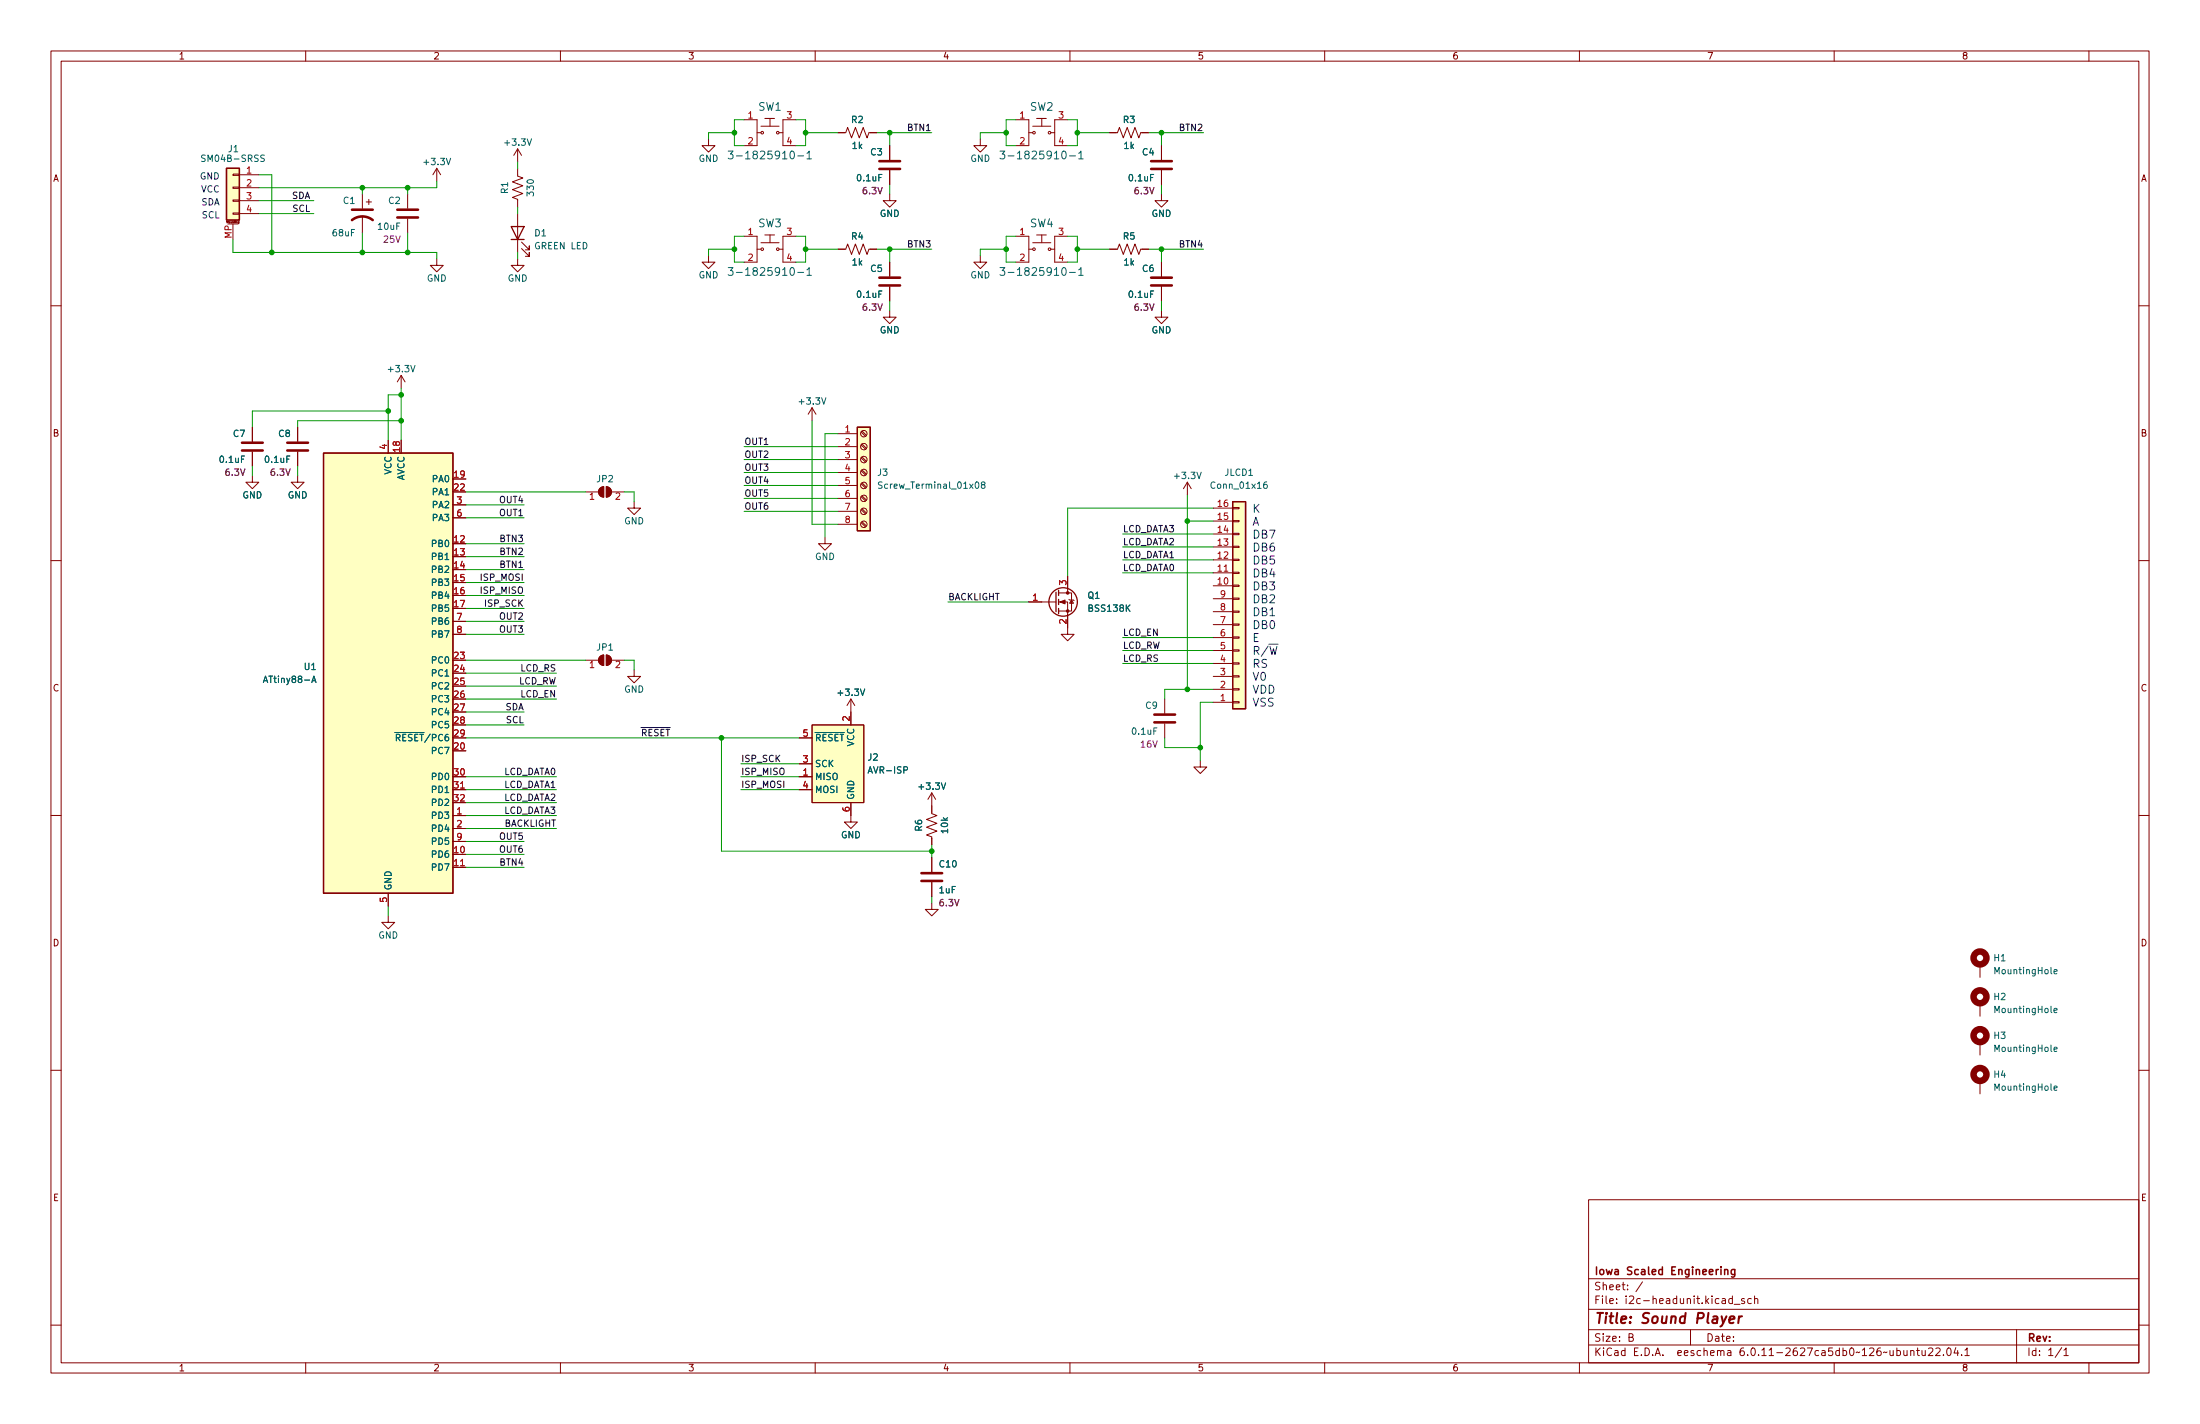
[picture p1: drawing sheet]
<svg xmlns="http://www.w3.org/2000/svg" width="432mm" height="279mm" viewBox="0 0 432 279" stroke-linecap="round" stroke-linejoin="round" font-family="sans-serif">
<g fill="none" stroke="#840000" stroke-width=".2">
<path d="M10 10h411.8v259.4h-411.8zM12 12h407.8v255.4h-407.8zM60 10v2M110 10v2M160 10v2M210 10v2M260 10v2M310 10v2M360 10v2M410 10v2M45.7 39.2h1.3v.3h-1.3zM45.7 36.7h1.3v.3h-1.3z"/>
<path d="M45.7 34.2h1.3v.2h-1.3zM47 34.3h3.8M47 36.8h3.8M47 39.4h3.8M71.1 38.1v2.8M71.9 39.6h1M72.4 39.1v1M80 38.1v2.8M85.7 33l-.7 1.3M85.7 33v2.6M85.7 33l.8 1.3M101.6 33v1.5l1 .4-2 .8 2 .7-2 .8 2 .8-2 .7 1 .4v1.5"/>
<path d="M101.6 29.2v2.6M101.6 29.2l-.8 1.3M101.6 29.2l.8 1.3M139.1 27.3v1.3h1.2l-1.2 1.2-1.3-1.2h1.3M146 23.5h2.6v5.1h-2.6M148.6 26h.8M149.4 24.8h3.5M150.1 23.2h1.9M151.1 23.2v1.6M152.9 26h.8M156.2 23.5h-2.5v5.1h2.5M164.5 26h1.5l.4-1 .7 2.1 .8-2.1 .8 2.1 .7-2.1 .8 2.1 .4-1.1h1.5"/>
<path d="M174.6 38.1v1.3h1.3l-1.3 1.2-1.2-1.2h1.2M174.6 28.6v2.8M174.6 33.4v2.8M192.4 27.3v1.3h1.3l-1.3 1.2-1.3-1.2h1.3M199.4 23.5h2.5v5.1h-2.5M201.9 26h.8M202.7 24.8h3.5M203.5 23.2h1.9M204.5 23.2v1.6M206.2 26h.8M209.5 23.5h-2.5v5.1h2.5M217.8 26h1.5l.4-1 .8 2.1 .7-2.1 .8 2.1 .8-2.1 .7 2.1 .4-1.1h1.5"/>
<path d="M228 38.1v1.3h1.2l-1.2 1.2-1.3-1.2h1.3M228 28.6v2.8M228 33.4v2.8M10 60h2M44.7 43.9h2M45.7 41.8h1.3v.2h-1.3zM45.7 43.9v3.1M46.9 43.7h-.2l.1-.2h.1v.3h-.2M47 41.9h3.8M71.1 42.4v3.3M80 42.9v2.8M85.7 50.8v1.3h1.3l-1.3 1.2-1.2-1.2h1.2"/>
<path d="M101.6 50.8v1.3h1.3l-1.3 1.2-1.3-1.2h1.3M101.6 41.9v7.6M102.4 48.8l1.5 1.5v-.8v.8h-.8M102.4 47.5l1.5 1.5v-.7v.7h-.8M139.1 50.2v1.2h1.2l-1.2 1.3-1.3-1.3h1.3M146 46.4h2.6v5h-2.6M148.6 48.9h.8M149.4 47.6h3.5M150.1 46.1h1.9M151.1 46.1v1.5M152.9 48.9h.8M156.2 46.4h-2.5v5h2.5"/>
<path d="M164.5 48.9h1.5l.4-1 .7 2 .8-2 .8 2 .7-2 .8 2 .4-1h1.5M174.6 51.4v2.8M174.6 56.3v2.8M192.4 50.2v1.2h1.3l-1.3 1.3-1.3-1.3h1.3M199.4 46.4h2.5v5h-2.5M201.9 48.9h.8M202.7 47.6h3.5M203.5 46.1h1.9M204.5 46.1v1.5M206.2 48.9h.8M209.5 46.4h-2.5v5h2.5M217.8 48.9h1.5l.4-1 .8 2 .7-2 .8 2 .8-2 .7 2 .4-1h1.5"/>
<path d="M228 51.4v2.8M228 56.3v2.8M419.8 60h2M78.7 73.7l-.7 1.2M78.7 73.7v2.5M78.7 73.7l.8 1.2M174.6 61v1.2h1.3l-1.3 1.3-1.2-1.3h1.2M228 61v1.2h1.2l-1.2 1.3-1.3-1.3h1.3M49.5 93.3v1.3h1.3l-1.3 1.3-1.2-1.3h1.2M49.5 83.8v2.8M49.5 88.6v2.8M58.4 93.3v1.3h1.3l-1.3 1.3-1.3-1.3h1.3"/>
<path d="M58.4 83.8v2.8M58.4 88.6v2.8M76.2 86.4v2.5M78.7 86.4v2.5M88.9 96.5h2.5M88.9 94h2.5M88.9 99.1h2.5M114.9 96.5h2.6M117.8 95.8l.7-.3v2a1.02 1.02 0 0 1-.9-.6 1.02 1.02 0 0 1 .2-1.1zM119 95.5a1.02 1.02 0 0 1 1 1 1.02 1.02 0 0 1-1 1zM120 96.5h2.6M124.5 98.4v1.3h1.2l-1.2 1.3-1.3-1.3h1.3"/>
<path d="M159.4 80l-.8 1.3M159.4 80v2.6M159.4 80l.7 1.3M164.5 85.1h3.8M164.5 87.6h3.8M164.5 90.2h3.8M164.5 92.7h3.8M164.5 95.3h3.8M164.5 97.8h3.8M169 100l.9 .8M169 97.5l.9 .8M169 94.9l.9 .9"/>
<path d="M169 92.4l.9 .8M169 89.8l.9 .9M169 87.3l.9 .8M169 84.8l.9 .8M169.2 99.8l.9 .9M169.2 97.3l.9 .8M169.2 94.7l.9 .9M169.2 92.2l.9 .8M169.2 89.7l.9 .8M169.2 87.1l.9 .9M169.2 84.6l.9 .8M233 94.6l-.7 1.3"/>
<path d="M233 94.6v2.6M233 94.6l.8 1.3M238.1 99.7h3.8M241.9 99.6h1.3v.2h-1.3zM10 110h2M88.9 106.7h2.5M88.9 109.2h2.5M88.9 111.8h2.5M88.9 114.3h2.5M88.9 116.8h2.5M88.9 119.4h2.5M88.9 101.6h2.5"/>
<path d="M161.9 105.4v1.3h1.3l-1.3 1.3-1.2-1.3h1.2M164.5 100.3h3.8M164.5 102.9h3.8M169 102.5l.9 .9M169.2 102.4l.9 .8M201.9 118.1h5.4M207.8 118.1h1.7v6.4h1.3l-1.3 1.2-1.2-1.2h1.2M207.8 116.3h2.5v3.6h-2.5M209.5 113v3.3M209.8 117.6l1 .3M210.3 117.7l.4 .7h-.8zM238.1 114.9h3.8"/>
<path d="M238.1 112.4h3.8M238.1 109.9h3.8M238.1 107.3h3.8M238.1 104.8h3.8M238.1 102.2h3.8M238.1 117.5h3.8M241.9 102.1h1.3v.3h-1.3zM241.9 104.6h1.3v.3h-1.3zM241.9 107.2h1.3v.2h-1.3zM241.9 109.7h1.3v.3h-1.3zM241.9 112.3h1.3v.2h-1.3zM241.9 114.8h1.3v.3h-1.3z"/>
<path d="M241.9 117.3h1.3v.3h-1.3zM241.9 119.9h1.3v.2h-1.3zM419.8 110h2M88.9 129.5h2.5M88.9 132.1h2.5M88.9 134.6h2.5M88.9 137.2h2.5M88.9 139.7h2.5M88.9 121.9h2.5M88.9 124.5h2.5M114.9 129.5h2.6M117.8 128.8l.7-.3v2.1a1.02 1.02 0 0 1-.9-.7 1.02 1.02 0 0 1 .2-1.1z"/>
<path d="M119 128.5a1.02 1.02 0 0 1 1 1 1.02 1.02 0 0 1-1 1.1zM120 129.5h2.6M124.5 131.4v1.3h1.2l-1.2 1.3-1.3-1.3h1.3M167 137.2v5M167 137.2l-.8 1.2M167 137.2l.8 1.2M228.6 137.2v2.8M238.1 137.8h3.8M238.1 135.3h3.8M238.1 132.7h3.8M238.1 130.2h3.8M238.1 127.6h3.8"/>
<path d="M238.1 125.1h3.8M238.1 122.6h3.8M238.1 120h3.8M241.9 122.4h1.3v.3h-1.3zM241.9 125h1.3v.2h-1.3zM241.9 127.5h1.3v.3h-1.3zM241.9 130h1.3v.3h-1.3zM241.9 132.6h1.3v.2h-1.3zM241.9 135.1h1.3v.3h-1.3zM241.9 137.7h1.3v.2h-1.3zM10 160h2M88.9 152.4h2.5"/>
<path d="M88.9 154.9h2.5M88.9 144.8h2.5M88.9 147.3h2.5M88.9 142.2h2.5M88.9 157.5h2.5M156.8 152.4h2.6M156.8 149.9h2.6M156.8 154.9h2.6M156.8 144.8h2.6M159.4 142.2h10.1v15.3h-10.1zM167 157.5v3.8h-1.3l1.3 1.3 1.3-1.3h-1.3M182.9 155.6v4l1 .4-2 .8 2 .7-2 .8 2 .8-2 .7 1 .4v1.5"/>
<path d="M182.9 155.6l-.8 1.2M182.9 155.6l.7 1.2M228.6 142v2.8M235.6 149.2v1.3h1.3l-1.3 1.3-1.3-1.3h1.3M419.8 160h2M76.2 179.7v1.3h1.3l-1.3 1.2-1.3-1.2h1.3M76.2 175.3v2.5M88.9 160h2.5M88.9 167.6h2.5M88.9 170.2h2.5M88.9 162.6h2.5M88.9 165.1h2.5"/>
<path d="M182.9 177.2v1.2h1.2l-1.2 1.3-1.3-1.3h1.3M182.9 168.3v2.8M182.9 173.1v2.8M388.6 189.2v2.6M388.6 196.9v2.5M10 210h2M388.6 204.5v2.5M388.6 212.1v2.5M419.8 210h2M311.8 235.4h108v32h-108zM10 260h2M311.8 256.9h108"/>
<path d="M311.8 250.9h108M317.3 255.6v.2M317.3 254.9v.1M319.4 252.9v.2M319.4 252.2v.1M322.4 251.5l-1.3 1.9M340.4 255.9h1.1M342.4 254.9l-.4-.1-.2 .2 .1 .2 .5 .2v.3h-.6M343.7 254.9l-.4-.1-.3 .3 .2 .6h.5M344.4 254.9l.2-.1 .3 .1 .1 .9M344.4 254.3v1.5M419.8 260h2"/>
<path d="M60 267.4v2M110 267.4v2M160 267.4v2M210 267.4v2M260 267.4v2M310 267.4v2M311.8 263.9h108M311.8 260.9h108M331.8 260.9v3M339.1 265h.6v1M339.7 265.3l-.5 .1-.2 .2 .2 .4 .5-.1M360 267.4v2"/>
<path d="M378.5 264.6l.6-.1 .2 .1 .1 .3-1 1.1h1M379.9 264.6l.6-.1 .2 .1 .1 .3-.9 1.1h.9M381.4 265.8v.2M382.3 264.5h.1a.8 .8 0 0 1 .6 .7 .8 .8 0 0 1-.6 .8 .99 .99 0 0 1-.1-1.5zM383.9 264.4l-.4 1.1h.9M384.2 265v1M385 265.8v.2M385.7 264.9l.4-.4v1.5M385.7 266h.8M395.8 260.9v6.5M405.1 264.9l.4-.4v1.5M405.1 266h.8"/>
<path d="M410 267.4v2"/>
<circle cx="149.6" cy="26" r=".25"/>
<circle cx="152.7" cy="26" r=".25"/>
<circle cx="202.9" cy="26" r=".25"/>
<circle cx="206" cy="26" r=".25"/>
<circle cx="149.6" cy="48.9" r=".25"/>
<circle cx="152.7" cy="48.9" r=".25"/>
<circle cx="202.9" cy="48.9" r=".25"/>
<circle cx="206" cy="48.9" r=".25"/>
<circle cx="169.5" cy="90.2" r=".63"/>
<circle cx="169.5" cy="92.7" r=".63"/>
<circle cx="169.5" cy="97.8" r=".63"/>
<circle cx="169.5" cy="87.6" r=".63"/>
<circle cx="169.5" cy="85.1" r=".63"/>
<circle cx="169.5" cy="95.2" r=".63"/>
<circle cx="169.5" cy="102.9" r=".63"/>
<circle cx="169.5" cy="100.3" r=".63"/>
</g>
<g fill="none" stroke="#006464" stroke-width=".2">
<path d="M51.9 30.5l-.5-.1-.2 .3 .1 .3 .5 .2v.4l-.2 .1-.4-.1M87.6 31.1l.4 1.2 .4-1.2M103.5 27.2l.4 1.3 .4-1.3M155.2 29.8l.2-.2a.81 .81 0 0 1 .5 .8 .81 .81 0 0 1-.5 .8l-.2-.2-.2-.4zM156.6 30.6h1.1M158.4 30.1l.4-.5v1.6M158.4 31.2h.9M173.1 34.2h-.6v1.3M208.5 29.8l.3-.2a.81 .81 0 0 1 .5 .8 .81 .81 0 0 1-.5 .8l-.3-.2-.1-.4zM209.9 30.6h1.2M211.7 30.1l.5-.5v1.6M211.7 31.2h.9"/>
<path d="M226.4 34.2h-.6v1.3M155.2 52.7l.2-.2a.81 .81 0 0 1 .5 .8 .81 .81 0 0 1-.5 .7l-.2-.1-.2-.5zM156.6 53.4h1.1M158.4 52.9l.4-.4v1.5M158.4 54h.9M173.1 57.1h-.6v1.3M208.5 52.7l.3-.2a.81 .81 0 0 1 .5 .8 .81 .81 0 0 1-.5 .7l-.3-.1-.1-.5zM209.9 53.4h1.2M211.7 52.9l.5-.4v1.5M211.7 54h.9M226.4 57.1h-.6v1.3M80.6 71.7l.4 1.3 .5-1.3"/>
<path d="M161.3 78l.4 1.3 .4-1.3M48 89.5h-.6v1.2M56.9 89.5h-.6v1.2M191.5 94.7l.2-.1a.68 .68 0 0 1 .4 .6 .68 .68 0 0 1-.4 .6l-.3-.5zM192.8 95.1l-.2-.2 .1-.2 .1-.1h.4l.1 .4-.6 .2-.1 .1v.3l.2 .2h.4l.1-.2v-.4l-.2-.1M234.9 92.6l.4 1.3 .5-1.3M248.6 94.6h-.3l-.2 .3-.1 .7 .3 .2 .4-.1v-.4l-.1-.2-.3-.1-.3 .3M221.2 119.2l.6 .8M221.8 118.7l-.7 .7M61.2 133.9l.4-1.2 .4 1.2M61.3 133.6h.6M168.9 135.2l.4 1.3 .4-1.3"/>
<path d="M77.5 143.7h5.7M160 143.7h5.7M177.4 151.1l.6-.1 .1-.4-.7-.2v1.3M184.8 153.6l.4 1.3 .4-1.3M227.1 142.8h-.6v1.3M402.5 189.8v1.1l.2 .2M402.5 197.4v1.1l.2 .2M403.2 190.7l.6-.2-.1-.2-.4-.1-.1 .2v.6h.5M403.2 198.3l.6-.2-.1-.2-.4-.1-.1 .2v.6h.5M402.5 205v1.1l.2 .2M402.5 212.7v1.1l.2 .1M403.2 205.9l.6-.1-.1-.3h-.4l-.1 .1v.7h.5"/>
<path d="M403.2 213.5l.6-.1-.1-.3h-.4l-.1 .2v.6h.5"/>
</g>
<g fill="none" stroke="#840000" stroke-width=".51">
<path d="M172.6 33.1h4.1M172.6 31.6h4.1M225.9 33.1h4.1M225.9 31.6h4.1M69.1 43.2a3.3 3.3 0 0 1 4.1 0M69.1 41.1h4.1M78 42.7h4M78 41.1h4M172.6 56h4.1M172.6 54.5h4.1M225.9 56h4.1M225.9 54.5h4.1"/>
<path d="M47.5 88.4h4.1M47.5 86.9h4.1M56.4 88.4h4.1M56.4 86.9h4.1M226.6 141.7h4M226.6 140.2h4M180.8 172.8h4.1M180.8 171.3h4.1"/>
</g>
<g fill="#ffffc2" stroke="#ffffc2" stroke-width=".2">
<path d="M159.4 142.2h10.1v15.3h-10.1z"/>
<path d="M44.4 33h2.6v10.2h-2.6z"/>
<path d="M241.9 98.4h2.6v40.7h-2.6z"/>
<path d="M168.3 83.8h2.5v20.3h-2.5z"/>
<path d="M63.5 88.9h25.4v86.4h-25.4z"/>
</g>
<g fill="none" stroke="#840000" stroke-width="1.3">
<circle cx="388.6" cy="188" r="1.27"/>
<circle cx="388.6" cy="195.6" r="1.27"/>
<circle cx="388.6" cy="203.2" r="1.27"/>
<circle cx="388.6" cy="210.8" r="1.27"/>
</g>
<g fill="#840000" stroke="#840000" stroke-width=".2">
<path d="M117.8 95.8l.7-.3v2a1.02 1.02 0 0 1-.9-.6 1.02 1.02 0 0 1 .2-1.1z"/>
<path d="M119 95.5a1.02 1.02 0 0 1 1 1 1.02 1.02 0 0 1-1 1z"/>
<path d="M117.8 128.8l.7-.3v2.1a1.02 1.02 0 0 1-.9-.7 1.02 1.02 0 0 1 .2-1.1z"/>
<path d="M119 128.5a1.02 1.02 0 0 1 1 1 1.02 1.02 0 0 1-1 1.1z"/>
<path d="M208 118.1l1-.4v.8z"/>
<circle cx="209.5" cy="119.9" r=".25"/>
<circle cx="209.5" cy="116.3" r=".25"/>
</g>
<path d="M115.8 97.1l.4-.4v1.3M120.9 96.8l.5-.1 .2 .4-.7 .9h.7M240.3 112.1h.7M115.8 130.1l.4-.4v1.3M120.9 129.9l.5-.2 .2 .4-.7 .9h.7M90.4 154.6h.7M90.4 169.9h.7" fill="none" stroke="#a90000" stroke-width=".2"/>
<g fill="none" stroke="#840000" stroke-width=".25">
<path d="M44.4 33h2.6v10.2h-2.6zM100.3 44.5h2.6l-1.3 2.5zM100.3 47h2.6M63.5 88.9h25.4v86.4h-25.4zM168.3 83.8h2.5v20.3h-2.5zM241.9 98.4h2.6v40.7h-2.6zM207.3 116.2v3.8M207.8 115.8v1M207.8 117.6v1M207.8 119.4v1"/>
<circle cx="208.7" cy="118.1" r="2.79"/>
</g>
<g fill="none" stroke="#009600" stroke-width=".2">
<path d="M50.8 39.4h10.8M50.8 34.3h2.5v15.2M71.1 36.8v1.3M80 36.8v1.3M85.7 35.6v1.2h-34.9M101.6 31.8v1.2M144.1 26h-5v1.3M146 23.5h-1.9v5.1h1.9M156.2 23.5h1.9v5.1h-1.9M158.1 26h6.4M172.1 26h10.8M174.6 26v2.6"/>
<path d="M174.6 36.2v1.9M197.5 26h-5.1v1.3M199.4 23.5h-1.9v5.1h1.9M209.5 23.5h2v5.1h-2M211.5 26h6.3M225.4 26h10.8M228 26v2.6M228 36.2v1.9M45.7 47v2.5h40v1.3M50.8 41.9h10.8M71.1 45.7v3.8M80 45.7v3.8"/>
<path d="M101.6 40.6v1.3M101.6 49.5v1.3M144.1 48.9h-5v1.3M146 46.4h-1.9v5h1.9M156.2 46.4h1.9v5h-1.9M158.1 48.9h6.4M172.1 48.9h10.8M174.6 48.9v2.5M174.6 59.1v1.9M197.5 48.9h-5.1v1.3M199.4 46.4h-1.9v5h1.9M209.5 46.4h2v5h-2"/>
<path d="M211.5 48.9h6.3M225.4 48.9h10.8M228 48.9v2.5M228 59.1v1.9M78.7 77.5h-2.5v8.9M78.7 76.2v10.2M49.5 91.4v1.9M58.4 91.4v1.9M76.2 80.6h-26.7v3.2M78.7 82.6h-20.3v1.2M91.4 99.1h11.5M91.4 96.5h23.5"/>
<path d="M122.6 96.5h1.9v1.9M146 97.8h18.5M146 95.3h18.5M146 87.6h18.5M146 90.2h18.5M146 92.7h18.5M159.4 82.6v20.3h5.1M164.5 85.1h-2.6v20.3M233 97.2v38.1M238.1 99.7h-28.6v13.3M91.4 111.8h11.5M91.4 101.6h11.5"/>
<path d="M91.4 106.7h11.5M91.4 114.3h11.5M91.4 116.8h11.5M91.4 119.4h11.5M91.4 109.2h11.5M146 100.3h18.5M186.1 118.1h15.8M220.3 107.3h17.8M220.3 112.4h17.8M220.3 109.9h17.8M220.3 104.8h17.8M233 102.2h5.1"/>
<path d="M91.4 139.7h11.5M91.4 134.6h17.8M91.4 132.1h17.8M91.4 129.5h23.5M91.4 137.2h17.8M91.4 121.9h11.5M91.4 124.5h11.5M122.6 129.5h1.9v1.9M220.3 125.1h17.8M220.3 127.6h17.8M220.3 130.2h17.8M238.1 135.3h-9.5v1.9"/>
<path d="M238.1 137.8h-2.5v11.4M91.4 154.9h17.8M91.4 152.4h17.8M91.4 157.5h17.8M91.4 142.2h11.5M91.4 144.8h65.4M141.6 144.8v22.2h41.3M145.4 154.9h11.4M145.4 152.4h11.4M145.4 149.9h11.4M228.6 144.8v1.9h7M76.2 177.8v1.9"/>
<path d="M91.4 165.1h11.5M91.4 167.6h11.5M91.4 170.2h11.5M91.4 160h17.8M91.4 162.6h17.8M182.9 165.7v2.6M182.9 175.9v1.3"/>
</g>
<g fill="#009600" stroke="#009600" stroke-width=".2">
<circle cx="197.5" cy="26" r=".46"/>
<circle cx="174.6" cy="48.9" r=".46"/>
<circle cx="197.5" cy="48.9" r=".46"/>
<circle cx="158.1" cy="26" r=".46"/>
<circle cx="174.6" cy="26" r=".46"/>
<circle cx="233" cy="102.2" r=".46"/>
<circle cx="182.9" cy="167" r=".46"/>
<circle cx="228" cy="26" r=".46"/>
<circle cx="211.5" cy="26" r=".46"/>
<circle cx="228" cy="48.9" r=".46"/>
<circle cx="211.5" cy="48.9" r=".46"/>
<circle cx="158.1" cy="48.9" r=".46"/>
<circle cx="144.1" cy="26" r=".46"/>
<circle cx="144.1" cy="48.9" r=".46"/>
<circle cx="233" cy="135.3" r=".46"/>
<circle cx="235.6" cy="146.7" r=".46"/>
<circle cx="141.6" cy="144.8" r=".46"/>
<circle cx="71.1" cy="36.8" r=".46"/>
<circle cx="80" cy="36.8" r=".46"/>
<circle cx="80" cy="49.5" r=".46"/>
<circle cx="78.7" cy="82.6" r=".46"/>
<circle cx="78.7" cy="77.5" r=".46"/>
<circle cx="76.2" cy="80.6" r=".46"/>
<circle cx="53.3" cy="49.5" r=".46"/>
<circle cx="71.1" cy="49.5" r=".46"/>
</g>
<g font-size="2.8" fill="#840000">
<text x="312.8" y="260.3">Title:</text>
<text x="322.1" y="260.3">Sound</text>
<text x="333.1" y="260.3">Player</text>
</g>
<g font-size="2.2" fill="#0000c2">
<text x="245.7" y="100.6">K</text>
<text x="245.7" y="103.1">A</text>
<text x="245.7" y="105.7">DB7</text>
<text x="245.7" y="108.2">DB6</text>
<text x="245.7" y="110.7">DB5</text>
<text x="245.7" y="113.3">DB4</text>
<text x="245.7" y="115.8">DB3</text>
<text x="245.7" y="118.3">DB2</text>
<text x="245.7" y="120.9">DB1</text>
<text x="245.7" y="123.4">DB0</text>
<text x="245.7" y="126">E</text>
<text x="245.7" y="128.5">R/~{W}</text>
<text x="245.7" y="131">RS</text>
<text x="245.7" y="133.6">V0</text>
<text x="245.7" y="136.1">VDD</text>
<text x="245.7" y="138.6">VSS</text>
</g>
<g font-size="2.1" fill="#006464">
<text x="148.7" y="22.2">SW1</text>
<text x="202.1" y="22.2">SW2</text>
<text x="142.6" y="31.7">3-1825910-1</text>
<text x="196" y="31.7">3-1825910-1</text>
<text x="148.7" y="45">SW3</text>
<text x="202.1" y="45">SW4</text>
<text x="142.6" y="54.6">3-1825910-1</text>
<text x="196" y="54.6">3-1825910-1</text>
</g>
<g font-size="2.1" fill="#840000">
<text x="312.8" y="250.6">Iowa</text>
<text x="319.2" y="250.6">Scaled</text>
<text x="328.2" y="250.6">Engineering</text>
<text x="312.8" y="256.3">File:</text>
<text x="312.8" y="253.6">Sheet:</text>
<text x="319.2" y="256.3">i2c-headunit.kicad_sch</text>
<text x="312.8" y="263.7">Size:</text>
<text x="319.5" y="263.7">B</text>
<text x="334.8" y="263.7">Date:</text>
<text x="397.8" y="263.7">Rev:</text>
<text x="312.8" y="266.5">KiCad</text>
<text x="320.5" y="266.5">E.D.A.</text>
<text x="329.4" y="266.5">eeschema</text>
<text x="341.8" y="266.5">6.0.11-2627ca5db0~126~ubuntu22.04.1</text>
<text x="397.8" y="266.5">Id:</text>
<text x="401.9" y="266.5">1/1</text>
</g>
<g font-size="1.8" fill="#840000">
<text x="35" y="12">1</text>
<text x="85" y="12">2</text>
<text x="135" y="12">3</text>
<text x="185" y="12">4</text>
<text x="235" y="12">5</text>
<text x="285" y="12">6</text>
<text x="335" y="12">7</text>
<text x="385" y="12">8</text>
<text x="10.4" y="36">A</text>
<text x="420.2" y="36">A</text>
<text x="10.3" y="86">B</text>
<text x="420.1" y="86">B</text>
<text x="10.3" y="136">C</text>
<text x="420.1" y="136">C</text>
<text x="10.3" y="186">D</text>
<text x="420.1" y="186">D</text>
<text x="10.3" y="236">E</text>
<text x="420.1" y="236">E</text>
<text x="35" y="269.4">1</text>
<text x="85" y="269.4">2</text>
<text x="135" y="269.4">3</text>
<text x="185" y="269.4">4</text>
<text x="235" y="269.4">5</text>
<text x="285" y="269.4">6</text>
<text x="335" y="269.4">7</text>
<text x="385" y="269.4">8</text>
</g>
<g font-size="1.8" fill="#a90000">
<text x="146.6" y="23.2">1</text>
<text x="154.3" y="23.2">3</text>
<text x="200" y="23.2">1</text>
<text x="207.6" y="23.2">3</text>
<text x="146.6" y="28.3">2</text>
<text x="154.3" y="28.3">4</text>
<text x="200" y="28.3">2</text>
<text x="207.6" y="28.3">4</text>
<text x="48.2" y="34">1</text>
<text x="48.2" y="36.6">2</text>
<text x="48.2" y="39.1">3</text>
<text x="48.2" y="41.7">4</text>
<text x="45.5" y="46.9" transform="rotate(-90 45.5 46.9)">MP</text>
<text x="146.6" y="46.1">1</text>
<text x="154.3" y="46.1">3</text>
<text x="200" y="46.1">1</text>
<text x="207.6" y="46.1">3</text>
<text x="146.6" y="51.2">2</text>
<text x="154.3" y="51.2">4</text>
<text x="200" y="51.2">2</text>
<text x="207.6" y="51.2">4</text>
<text x="75.9" y="88.3" transform="rotate(-90 75.9 88.3)">4</text>
<text x="78.5" y="88.9" transform="rotate(-90 78.5 88.9)">18</text>
<text x="165.7" y="84.8">1</text>
<text x="165.7" y="87.4">2</text>
<text x="165.7" y="89.9">3</text>
<text x="88.9" y="93.7">19</text>
<text x="165.7" y="92.5">4</text>
<text x="165.7" y="95">5</text>
<text x="88.9" y="96.3">22</text>
<text x="89.5" y="98.8">3</text>
<text x="89.5" y="101.3">6</text>
<text x="115.5" y="98.8">1</text>
<text x="165.7" y="97.5">6</text>
<text x="165.7" y="100.1">7</text>
<text x="238.7" y="102">15</text>
<text x="238.7" y="99.4">16</text>
<text x="88.9" y="106.4">12</text>
<text x="165.7" y="102.6">8</text>
<text x="238.7" y="107.1">13</text>
<text x="238.7" y="104.5">14</text>
<text x="88.9" y="109">13</text>
<text x="88.9" y="111.5">14</text>
<text x="238.7" y="112.1">11</text>
<text x="238.7" y="109.6">12</text>
<text x="88.9" y="114">15</text>
<text x="88.9" y="116.6">16</text>
<text x="88.9" y="119.1">17</text>
<text x="202.5" y="117.9">1</text>
<text x="209.3" y="115" transform="rotate(-90 209.3 115)">3</text>
<text x="238.7" y="114.7">10</text>
<text x="239.3" y="119.8">8</text>
<text x="239.3" y="117.2">9</text>
<text x="89.5" y="121.7">7</text>
<text x="89.5" y="124.2">8</text>
<text x="209.3" y="122.6" transform="rotate(-90 209.3 122.6)">2</text>
<text x="239.3" y="124.8">6</text>
<text x="239.3" y="122.3">7</text>
<text x="88.9" y="129.3">23</text>
<text x="88.9" y="131.8">24</text>
<text x="115.5" y="131.8">1</text>
<text x="239.3" y="129.9">4</text>
<text x="239.3" y="127.4">5</text>
<text x="88.9" y="134.4">25</text>
<text x="88.9" y="136.9">26</text>
<text x="239.3" y="137.5">1</text>
<text x="239.3" y="135">2</text>
<text x="239.3" y="132.5">3</text>
<text x="88.9" y="139.4">27</text>
<text x="88.9" y="142">28</text>
<text x="166.8" y="141.7" transform="rotate(-90 166.8 141.7)">2</text>
<text x="88.9" y="147.1">20</text>
<text x="88.9" y="144.5">29</text>
<text x="157.4" y="149.6">3</text>
<text x="157.4" y="144.5">5</text>
<text x="88.9" y="152.1">30</text>
<text x="88.9" y="154.7">31</text>
<text x="157.4" y="152.1">1</text>
<text x="157.4" y="154.7">4</text>
<text x="88.9" y="157.2">32</text>
<text x="89.5" y="159.8">1</text>
<text x="166.8" y="159.4" transform="rotate(-90 166.8 159.4)">6</text>
<text x="88.9" y="167.4">10</text>
<text x="89.5" y="162.3">2</text>
<text x="89.5" y="164.8">9</text>
<text x="88.9" y="169.9">11</text>
<text x="75.9" y="177.2" transform="rotate(-90 75.9 177.2)">5</text>
</g>
<g font-size="1.8" fill="#006464">
<text x="98.7" y="29">+3.3V</text>
<text x="167" y="24.5">R2</text>
<text x="167.1" y="29.6">1k</text>
<text x="220.3" y="24.5">R3</text>
<text x="220.4" y="29.6">1k</text>
<text x="39.2" y="32.1">SM04B-SRSS</text>
<text x="44.7" y="30.2">J1</text>
<text x="82.8" y="32.8">+3.3V</text>
<text x="137.1" y="32.1">GND</text>
<text x="167.9" y="35.9">0.1uF</text>
<text x="170.7" y="30.9">C3</text>
<text x="190.4" y="32.1">GND</text>
<text x="221.3" y="35.9">0.1uF</text>
<text x="224.1" y="30.9">C4</text>
<text x="67.2" y="40.4">C1</text>
<text x="76.1" y="40.4">C2</text>
<text x="100.1" y="38.1" transform="rotate(-90 100.1 38.1)">R1</text>
<text x="105.2" y="38.7" transform="rotate(-90 105.2 38.7)">330</text>
<text x="65" y="46.7">68uF</text>
<text x="73.9" y="45.5">10uF</text>
<text x="104.8" y="46.7">D1</text>
<text x="167" y="47.4">R4</text>
<text x="172.6" y="42.9">GND</text>
<text x="220.3" y="47.4">R5</text>
<text x="226" y="42.9">GND</text>
<text x="104.8" y="49.3">GREEN LED</text>
<text x="167.1" y="52.5">1k</text>
<text x="170.7" y="53.7">C5</text>
<text x="220.4" y="52.5">1k</text>
<text x="224.1" y="53.7">C6</text>
<text x="83.7" y="55.6">GND</text>
<text x="99.6" y="55.6">GND</text>
<text x="137.1" y="55">GND</text>
<text x="167.9" y="58.8">0.1uF</text>
<text x="190.4" y="55">GND</text>
<text x="221.3" y="58.8">0.1uF</text>
<text x="172.6" y="65.8">GND</text>
<text x="226" y="65.8">GND</text>
<text x="75.8" y="73.4">+3.3V</text>
<text x="156.5" y="79.8">+3.3V</text>
<text x="45.6" y="86.1">C7</text>
<text x="54.5" y="86.1">C8</text>
<text x="42.8" y="91.2">0.1uF</text>
<text x="51.7" y="91.2">0.1uF</text>
<text x="77.2" y="93.2" transform="rotate(-90 77.2 93.2)">VCC</text>
<text x="79.8" y="94.3" transform="rotate(-90 79.8 94.3)">AVCC</text>
<text x="84.7" y="95">PA0</text>
<text x="116.9" y="95">JP2</text>
<text x="172.1" y="93.7">J3</text>
<text x="230.1" y="94.4">+3.3V</text>
<text x="240.3" y="93.7">JLCD1</text>
<text x="47.5" y="98.2">GND</text>
<text x="56.4" y="98.2">GND</text>
<text x="84.7" y="97.5">PA1</text>
<text x="84.7" y="100.1">PA2</text>
<text x="172.1" y="96.3">Screw_Terminal_01x08</text>
<text x="237.4" y="96.3">Conn_01x16</text>
<text x="84.5" y="107.7">PB0</text>
<text x="84.7" y="102.6">PA3</text>
<text x="122.4" y="103.3">GND</text>
<text x="84.5" y="110.2">PB1</text>
<text x="84.5" y="112.8">PB2</text>
<text x="159.9" y="110.2">GND</text>
<text x="84.5" y="115.3">PB3</text>
<text x="84.5" y="117.9">PB4</text>
<text x="213.4" y="117.9">Q1</text>
<text x="84.5" y="120.4">PB5</text>
<text x="84.5" y="122.9">PB6</text>
<text x="84.5" y="125.5">PB7</text>
<text x="213.4" y="120.4">BSS138K</text>
<text x="59.5" y="131.8">U1</text>
<text x="84.5" y="130.6">PC0</text>
<text x="116.9" y="128">JP1</text>
<text x="51.5" y="134.4">ATtiny88-A</text>
<text x="84.5" y="133.1">PC1</text>
<text x="84.5" y="135.6">PC2</text>
<text x="122.4" y="136.3">GND</text>
<text x="164.1" y="136.9">+3.3V</text>
<text x="84.5" y="138.2">PC3</text>
<text x="84.5" y="140.7">PC4</text>
<text x="84.5" y="143.3">PC5</text>
<text x="224.7" y="139.5">C9</text>
<text x="77.4" y="145.8">~{RESET}/PC6</text>
<text x="84.5" y="148.3">PC7</text>
<text x="159.9" y="145.8">~{RESET}</text>
<text x="168" y="146.5" transform="rotate(-90 168 146.5)">VCC</text>
<text x="170.2" y="149.6">J2</text>
<text x="221.9" y="144.5">0.1uF</text>
<text x="84.5" y="153.4">PD0</text>
<text x="84.5" y="156">PD1</text>
<text x="159.9" y="153.4">MISO</text>
<text x="159.9" y="150.9">SCK</text>
<text x="159.9" y="156">MOSI</text>
<text x="170.2" y="152.2">AVR-ISP</text>
<text x="180" y="155.3">+3.3V</text>
<text x="84.5" y="161">PD3</text>
<text x="84.5" y="158.5">PD2</text>
<text x="168" y="157" transform="rotate(-90 168 157)">GND</text>
<text x="84.5" y="163.6">PD4</text>
<text x="84.5" y="166.1">PD5</text>
<text x="165" y="164.9">GND</text>
<text x="181.4" y="163.2" transform="rotate(-90 181.4 163.2)">R6</text>
<text x="186.4" y="163.7" transform="rotate(-90 186.4 163.7)">10k</text>
<text x="84.5" y="168.7">PD6</text>
<text x="84.5" y="171.2">PD7</text>
<text x="184.2" y="170.6">C10</text>
<text x="77.2" y="174.8" transform="rotate(-90 77.2 174.8)">GND</text>
<text x="184.2" y="175.6">1uF</text>
<text x="74.2" y="184.5">GND</text>
<text x="391.2" y="189">H1</text>
<text x="391.2" y="191.5">MountingHole</text>
<text x="391.2" y="196.6">H2</text>
<text x="391.2" y="199.1">MountingHole</text>
<text x="391.2" y="204.2">H3</text>
<text x="391.2" y="206.8">MountingHole</text>
<text x="391.2" y="211.8">H4</text>
<text x="391.2" y="214.4">MountingHole</text>
</g>
<g font-size="1.8" fill="#0f0f0f">
<text x="178" y="25.7">BTN1</text>
<text x="231.3" y="25.7">BTN2</text>
<text x="57.2" y="39">SDA</text>
<text x="57.3" y="41.6">SCL</text>
<text x="178" y="48.5">BTN3</text>
<text x="231.3" y="48.5">BTN4</text>
<text x="146" y="87.3">OUT1</text>
<text x="146" y="89.8">OUT2</text>
<text x="146" y="92.4">OUT3</text>
<text x="146" y="94.9">OUT4</text>
<text x="97.9" y="98.7">OUT4</text>
<text x="97.9" y="101.3">OUT1</text>
<text x="146" y="97.4">OUT5</text>
<text x="146" y="100">OUT6</text>
<text x="97.9" y="106.3">BTN3</text>
<text x="220.3" y="104.4">LCD_DATA3</text>
<text x="220.3" y="107">LCD_DATA2</text>
<text x="94.1" y="114">ISP_MOSI</text>
<text x="97.9" y="108.9">BTN2</text>
<text x="97.9" y="111.4">BTN1</text>
<text x="220.3" y="109.5">LCD_DATA1</text>
<text x="220.3" y="112">LCD_DATA0</text>
<text x="94.1" y="116.5">ISP_MISO</text>
<text x="94.9" y="119">ISP_SCK</text>
<text x="186.1" y="117.8">BACKLIGHT</text>
<text x="97.9" y="121.6">OUT2</text>
<text x="97.9" y="124.1">OUT3</text>
<text x="220.3" y="124.7">LCD_EN</text>
<text x="102.1" y="131.7">LCD_RS</text>
<text x="220.3" y="127.3">LCD_RW</text>
<text x="220.3" y="129.8">LCD_RS</text>
<text x="101.8" y="134.3">LCD_RW</text>
<text x="102.1" y="136.8">LCD_EN</text>
<text x="99.1" y="139.4">SDA</text>
<text x="99.2" y="141.9">SCL</text>
<text x="125.7" y="144.4">~{RESET}</text>
<text x="145.4" y="149.5">ISP_SCK</text>
<text x="98.9" y="154.6">LCD_DATA1</text>
<text x="98.9" y="152.1">LCD_DATA0</text>
<text x="145.4" y="154.6">ISP_MOSI</text>
<text x="145.4" y="152.1">ISP_MISO</text>
<text x="98.9" y="159.7">LCD_DATA3</text>
<text x="98.9" y="157.1">LCD_DATA2</text>
<text x="97.9" y="167.3">OUT6</text>
<text x="97.9" y="164.8">OUT5</text>
<text x="99" y="162.2">BACKLIGHT</text>
<text x="97.9" y="169.8">BTN4</text>
</g>
<g font-size="1.8" fill="#0000c2">
<text x="39.2" y="35.2">GND</text>
<text x="39.4" y="37.8">VCC</text>
<text x="39.5" y="40.3">SDA</text>
<text x="39.5" y="42.8">SCL</text>
</g>
<g font-size="1.8" fill="#840084">
<text x="169.1" y="38.5">6.3V</text>
<text x="222.4" y="38.5">6.3V</text>
<text x="75.1" y="48">25V</text>
<text x="169.1" y="61.3">6.3V</text>
<text x="222.4" y="61.3">6.3V</text>
<text x="44" y="93.7">6.3V</text>
<text x="52.9" y="93.7">6.3V</text>
<text x="223.7" y="147.1">16V</text>
<text x="184.2" y="178.2">6.3V</text>
</g>
<text font-size=".5" fill="#840000" x="44.4" y="43.9">Mounting</text>
</svg>
